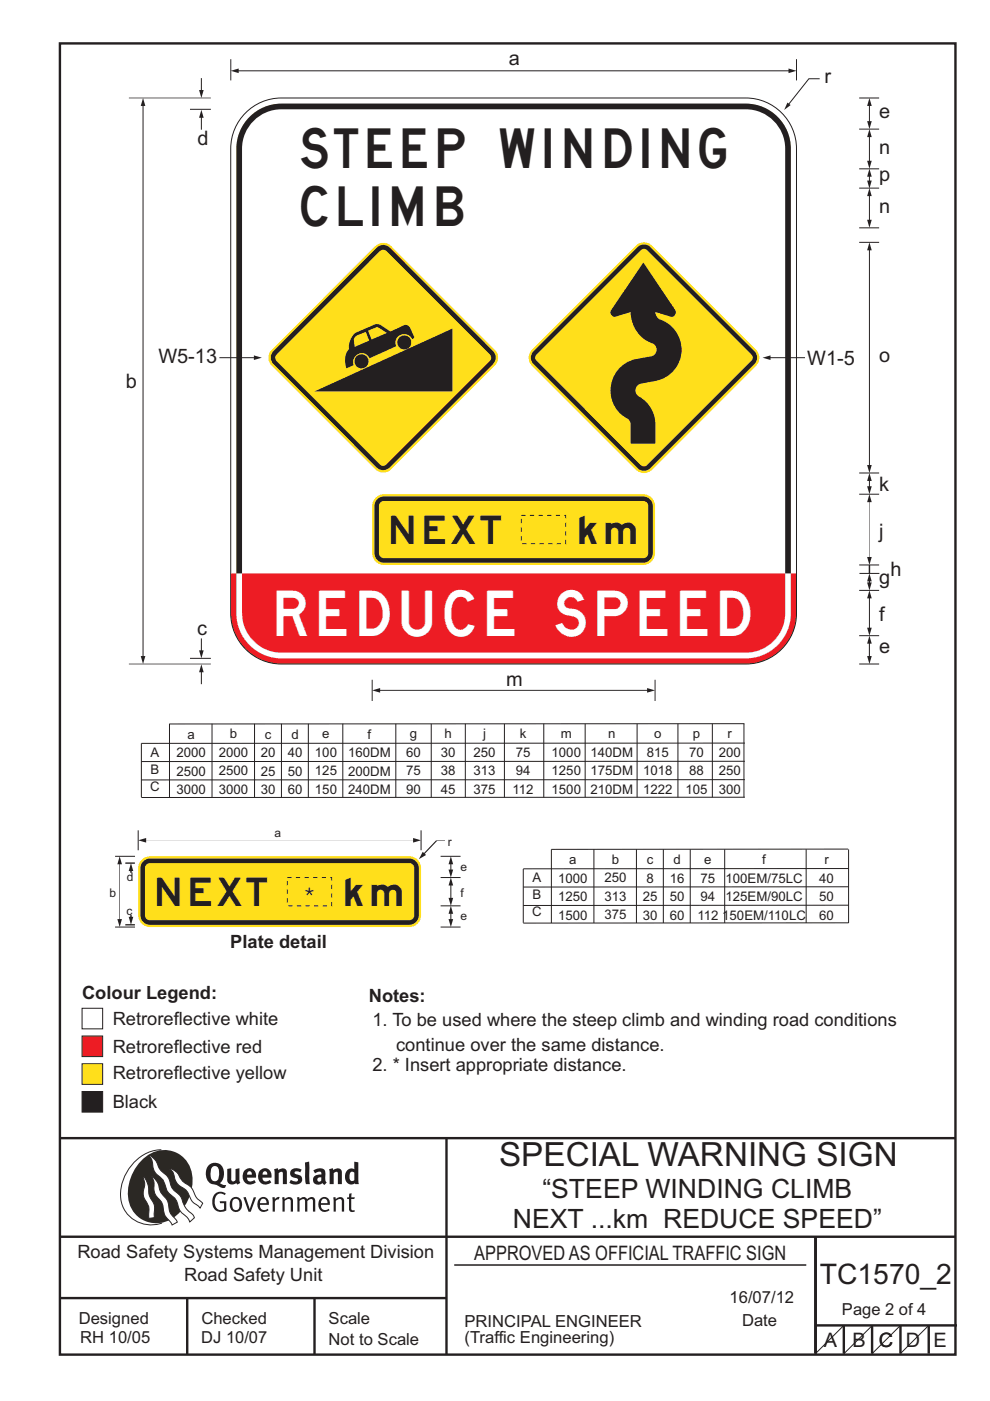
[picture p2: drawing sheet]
<svg xmlns="http://www.w3.org/2000/svg" width="210mm" height="297mm" viewBox="0 0 210 297" stroke-linecap="round" stroke-linejoin="round" font-family="sans-serif">
<g fill="none" stroke="#231f20" stroke-width=".51">
<path d="M12.7 9.2h190v278h-190zM12.7 241.3h189.9M94.7 241.4v45.8M12.7 262.2h190.1M12.7 275.2h82M39.7 275.2v12M66.7 275.2v12M173 262.2v24.8M173 281h30M179 281v6M185 281v6M191 281v6"/>
<path d="M197 281v6"/>
</g>
<path d="M96.4 268.2h74.6" fill="none" stroke="#231f20" stroke-width=".21"/>
<path d="M34.2 243.8a9.4 9.4 0 0 0-8.6 8.6 6.5 6.5 0 0 0 8.8 6.9" fill="none" stroke="#2b2824" stroke-width=".21"/>
<path d="M30.2 245.8a6.1 6.1 0 0 1 6.8-1.6 6.1 6.1 0 0 1 3.8 5.8 9.5 9.5 0 0 1-5.9 9.1 6 6 0 0 1-7.8-6.3 10.3 10.3 0 0 1 3.1-7z" fill-rule="evenodd" fill="#2b2824"/>
<g fill="#fff" stroke="#2b2824" stroke-width=".21">
<path d="M30.4 249.4a1.47 1.47 0 0 1 .8 1.2l.3 1.5a4.1 4.1 0 0 0 1.1 3l.2 1v2.1l-1.2 .1-.1-.9a3.9 3.9 0 0 0-.9-3.4 5.1 5.1 0 0 1 .1-2.8z" fill-rule="evenodd"/>
<path d="M36 247.7l.6 .3a4.2 4.2 0 0 1 1.9 2.2l1.1 .8a3.2 3.2 0 0 1 1.7 2.3l.6 .9 1.1 .9-.6 1-.4-.5a3.8 3.8 0 0 1-2-2.5 4.6 4.6 0 0 0-2-1.8 5.1 5.1 0 0 1-1.3-2.7z" fill-rule="evenodd"/>
<path d="M31.6 245a3.4 3.4 0 0 1 2.1 2.5l.7 1a3.3 3.3 0 0 1 1.7 2.5 5.2 5.2 0 0 0 2.1 2.5l.4 .7a5.2 5.2 0 0 0 2.3 3.3l.3 .7-.9 .9a3.2 3.2 0 0 0-1.6-1.9l-.7-.8a4.6 4.6 0 0 0-2.1-3.4 4 4 0 0 1-1.1-2.4 4 4 0 0 0-1.6-1.6 3.6 3.6 0 0 1-.9-2.7z" fill-rule="evenodd"/>
<path d="M32.2 249.5a1.2 1.2 0 0 1 1 .8l.4 .9a4.4 4.4 0 0 0 1.8 3.1l.3 .9a3.9 3.9 0 0 0 1.6 3.3l.3 .6-1.1 .6a3.5 3.5 0 0 0-1.3-1.7l-.3-.5a5.9 5.9 0 0 0-1-3.1 3.6 3.6 0 0 1-1.2-3.6z" fill-rule="evenodd"/>
</g>
<g fill="#231f20">
<path d="M45.6 253.1a1.74 1.74 0 0 1 2.3 0l-.2 .3a1.25 1.25 0 0 0-1.4-.2 1.25 1.25 0 0 0-.7 1.2 1.74 1.74 0 0 0 1.2 2.2l.7-.2v-1.3h-.8l-.1-.4h1.4v1.9a1.92 1.92 0 0 1-2.2 .1 1.92 1.92 0 0 1-.8-2.1l.3-1.1z" fill-rule="evenodd"/>
<path d="M49.4 254.5a.84 .84 0 0 1 1-.2 .84 .84 0 0 1 .4 1 .84 .84 0 0 1-.3 1.1 .84 .84 0 0 1-1-.1 2.32 2.32 0 0 1-.1-1.8zM49.1 254.2a1.93 1.93 0 0 0 .4 2.7 1.47 1.47 0 0 0 1.6-.5 1.47 1.47 0 0 0 .2-1.6 1.27 1.27 0 0 0-.9-1 1.27 1.27 0 0 0-1.3 .4z" fill-rule="evenodd"/>
<path d="M51.6 253.9l.5-.1 .9 2.6 .8-2.5h.5l-1.1 3h-.5z" fill-rule="evenodd"/>
<path d="M55.5 254.2a.72 .72 0 0 1 .8 .1 .72 .72 0 0 1 .2 .8h-1.4zM55.2 254a1.74 1.74 0 0 0 .6 3l1.1-.3 .1-.1-.2-.3a.96 .96 0 0 1-1.1 .2 .96 .96 0 0 1-.6-1h1.9a1.25 1.25 0 0 0-.4-1.4 1.25 1.25 0 0 0-1.4-.1z" fill-rule="evenodd"/>
<path d="M57.7 253.9l.5-.1 .1 .5 .5-.4 .5-.1-.2 .5a.67 .67 0 0 0-.8 .7v1.9h-.5z" fill-rule="evenodd"/>
<path d="M59.8 253.9l.5-.1 .1 .4a.93 .93 0 0 1 1-.4 .93 .93 0 0 1 .7 .8v2.3h-.4l-.1-2.5a.83 .83 0 0 0-1.2 .2v2.3h-.5z" fill-rule="evenodd"/>
<path d="M63 253.9l.4-.1 .2 .4a.87 .87 0 0 1 .8-.4 .87 .87 0 0 1 .7 .5l.1-.1a.89 .89 0 0 1 1-.4 .89 .89 0 0 1 .7 .8v2.3h-.5l-.1-2.6a.87 .87 0 0 0-1.1 .4v2.2h-.5l-.1-2.5a.8 .8 0 0 0-1.1 .2v2.3h-.4z" fill-rule="evenodd"/>
<path d="M68.4 254.2a.72 .72 0 0 1 .8 .1 .72 .72 0 0 1 .3 .8h-1.4zM68.1 254a1.74 1.74 0 0 0 .6 3l1.1-.3 .1-.1-.2-.3a.96 .96 0 0 1-1.1 .2 .96 .96 0 0 1-.5-1h1.9a1.25 1.25 0 0 0-.4-1.4 1.25 1.25 0 0 0-1.5-.1z" fill-rule="evenodd"/>
<path d="M70.6 253.9l.5-.1 .2 .4a.93 .93 0 0 1 1-.4 .93 .93 0 0 1 .7 .8v2.3h-.5l-.1-2.5a.83 .83 0 0 0-1.2 .2v2.3h-.4z" fill-rule="evenodd"/>
<path d="M74.1 253.1l.5-.1-.1 .9h.8l-.2 .3h-.6v2.2l.2 .2h.5v.3a.76 .76 0 0 1-1.2-.6v-2.1h-.4v-.3h.4z" fill-rule="evenodd"/>
<path d="M45.1 247.4l.4-.2a.95 .95 0 0 1 1 1.3v.4a1.13 1.13 0 0 1-1 1.5 1.39 1.39 0 0 1-.8-1.8l.1-.9zM44.4 246.9a2.61 2.61 0 0 0 .6 4.1l1 .3a1.66 1.66 0 0 0 1.7 .5l.3-.6h-.7l-.7-.3a2.7 2.7 0 0 0-.1-4.2 1.97 1.97 0 0 0-2.1 .2z" fill-rule="evenodd"/>
<path d="M48.2 247.8l.9-.1v2.5l.4 .3 .5-.3v-2.3l.8-.2v2.5l.2 .6-.6 .3-.3-.3a1.12 1.12 0 0 1-1.2 .2 1.12 1.12 0 0 1-.7-1z" fill-rule="evenodd"/>
<path d="M52.7 248.4h.5l.2 .7h-1zM51.8 248.3a1.74 1.74 0 0 0 .1 2.4 1.74 1.74 0 0 0 2.4 0l-.4-.5a.85 .85 0 0 1-.9 .3 .85 .85 0 0 1-.6-.8h1.9a1.47 1.47 0 0 0-.7-1.8 1.47 1.47 0 0 0-1.8 .4z" fill-rule="evenodd"/>
<path d="M55.9 248.4h.5l.3 .7h-1zM55.1 248.3a1.74 1.74 0 0 0 .1 2.4 1.74 1.74 0 0 0 2.3 0l-.3-.5a.85 .85 0 0 1-.9 .3 .85 .85 0 0 1-.6-.8h1.9a1.47 1.47 0 0 0-.7-1.8 1.47 1.47 0 0 0-1.8 .4z" fill-rule="evenodd"/>
<path d="M58.1 247.9l.8-.2 .2 .4a.99 .99 0 0 1 1.1-.4 .99 .99 0 0 1 .6 1v2.4h-.8v-2.5a.56 .56 0 0 0-.9 .1v2.4h-.9z" fill-rule="evenodd"/>
<path d="M61.7 248.1a1.97 1.97 0 0 1 2.3-.1l-.4 .5a.7 .7 0 0 0-1.1 .2l.4 .3a1.06 1.06 0 0 1 1.2 .9 1.06 1.06 0 0 1-.9 1.2 2.32 2.32 0 0 1-1.8-.3l.3-.6h.1a.86 .86 0 0 0 1.4 0 .85 .85 0 0 0-.9-.5 .94 .94 0 0 1-.6-1.6z" fill-rule="evenodd"/>
<path d="M67.4 249.8l.7-.2v.7l-.6 .2-.2-.4zM66.5 248.2l.4 .5a1.1 1.1 0 0 1 1.2-.2l.1 .5a1.27 1.27 0 0 0-1.4 .3 1.27 1.27 0 0 0-.3 1.3 1.24 1.24 0 0 0 1.9 .2l.4 .4 .5-.5a1.3 1.3 0 0 1-.3-1.4 1.22 1.22 0 0 0-.4-1.4 2.31 2.31 0 0 0-2.1 .3z" fill-rule="evenodd"/>
<path d="M69.8 247.9l.8-.2 .1 .4a.99 .99 0 0 1 1.1-.4 .99 .99 0 0 1 .7 1v2.4h-.8l-.1-2.5a.56 .56 0 0 0-.8 .1v2.4h-.9z" fill-rule="evenodd"/>
<path d="M74.4 248.5l.3-.1 .5 .2v1.6l-.7 .2a1.49 1.49 0 0 1-.1-1.9zM75.1 246.3l.1 1.6a1.43 1.43 0 0 0-1.5 .2 1.43 1.43 0 0 0-.5 1.5 1.33 1.33 0 0 0 .6 1.3 1.33 1.33 0 0 0 1.5 0v.2h.8l-.1-4.7z" fill-rule="evenodd"/>
<path d="M64.7 246.5l.9-.2 .1 4.8-.8-.1-.2-1.1z" fill-rule="evenodd"/>
</g>
<g fill="none" stroke="#231f20" stroke-width=".21">
<path d="M30 157.6v11.4M35.9 153.5v15.6M45 153.5v15.6M54 153.5v15.6M59.7 153.5v15.6M65.4 153.5v15.6M72.7 153.5v15.6M84 153.5v15.6M91.5 153.5v15.6M98.7 153.5v15.6M107 153.5v15.6M115.3 153.5v15.6"/>
<path d="M124.1 153.5v15.6M135.1 153.5v15.6M143.8 153.5v15.6M151.1 153.5v15.6M157.8 153.5v15.6M157.9 153.4l-122 .1M158 157.5l-128 .1M158 161.4l-128 .1M158 165.3l-128 .1M158 169l-128 .1M111 184.2v11.5M126 180.1v15.6"/>
<path d="M135 180.1v15.6M140.7 180.1v15.6M146.4 180.1v15.6M153.7 180.1v15.6M171 180.1v15.6M179.9 180l-63 .1v15.6M180 184.1l-69 .1M180 188l-69 .1M180 191.9l-69 .1M180 195.7h-69M180 180.1v15.6M179 281l-6 6"/>
<path d="M185 281.1l-6 5.9"/>
</g>
<path d="M17.4 213.8h4.4v4.3h-4.4z" fill-rule="evenodd" fill="#fff" stroke="#231f20" stroke-width=".21"/>
<path d="M17.4 219.7h4.4v4.3h-4.4z" fill-rule="evenodd" fill="#ed1c24" stroke="#231f20" stroke-width=".21"/>
<path d="M17.4 225.5h4.4v4.4h-4.4z" fill-rule="evenodd" fill="#ffdf1b" stroke="#231f20" stroke-width=".21"/>
<path d="M17.4 231.4h4.4v4.4h-4.4z" fill-rule="evenodd" fill="#231f20" stroke="#231f20" stroke-width=".21"/>
<path d="M29.9 182.5a2.49 2.49 0 0 1 1.9-.9h55a2.5 2.5 0 0 1 2.5 2.5v10a2.5 2.5 0 0 1-2.5 2.5h-55a2.5 2.5 0 0 1-2.5-2.5v-10l.1-.6z" fill-rule="evenodd" fill="#ffdf1b"/>
<path d="M30.4 182.6l.9-.5 .5-.1h55a2.02 2.02 0 0 1 2 2.1v10a2.02 2.02 0 0 1-2 2h-55a2.02 2.02 0 0 1-2-2v-10l.1-.6z" fill-rule="evenodd" fill="#231f20"/>
<path d="M31 183.4l.8-.4h55a1.06 1.06 0 0 1 1.1 1.1v10a1.06 1.06 0 0 1-1.1 1h-55a1.06 1.06 0 0 1-1.1-1v-10z" fill-rule="evenodd" fill="#ffdf1b"/>
<path d="M60.9 186.1h9.5v6h-9.5z" fill="none" stroke="#231f20" stroke-width=".21" stroke-dasharray=".9 .9" stroke-linecap="butt"/>
<path d="M95.6 187.6v2.9" fill="none" stroke="#231f20" stroke-width=".21"/>
<g fill="#231f20">
<path d="M95.6 186.1l.5 1.6h-1z"/>
<path d="M95.1 190.4h1l-.5 1.7z"/>
</g>
<path d="M95.6 193.6v1.4" fill="none" stroke="#231f20" stroke-width=".21"/>
<g fill="#231f20">
<path d="M95.6 192.1l.5 1.6h-1z"/>
<path d="M95.1 194.9h1l-.5 1.7z"/>
</g>
<path d="M95.6 183.1v1.4" fill="none" stroke="#231f20" stroke-width=".21"/>
<g fill="#231f20">
<path d="M95.6 181.6l.5 1.6h-1z"/>
<path d="M95.1 184.4h1l-.5 1.7z"/>
</g>
<path d="M30.9 178.2h56.9" fill="none" stroke="#231f20" stroke-width=".21"/>
<g fill="#231f20">
<path d="M87.6 177.7l1.7 .5-1.7 .4z"/>
<path d="M29.3 178.2l1.7-.5v.9z"/>
</g>
<path d="M29.3 176v4.3M89.3 176v4.3M25.4 183.1v11.9M93.5 196.6h4.2M93.5 192.1h4.2M93.5 181.6h4.2M93.5 186.1h4.2" fill="none" stroke="#231f20" stroke-width=".21"/>
<g fill="#231f20">
<path d="M25.4 181.6l.5 1.6h-1z"/>
<path d="M24.9 194.9h1l-.5 1.7z"/>
</g>
<path d="M27.8 184.5v.5" fill="none" stroke="#231f20" stroke-width=".21"/>
<path d="M27.8 183l.5 1.7h-1z" fill="#231f20"/>
<path d="M94.4 178.3h-1.8l-2.7 2.7" fill="none" stroke="#231f20" stroke-width=".21"/>
<path d="M89.7 180.6l.7 .7-1.6 .9z" fill="#231f20"/>
<path d="M24.4 196.6h4.2M24.4 181.6h4.2M26.6 183h2M26.6 196.1h2M27.8 194v.5" fill="none" stroke="#231f20" stroke-width=".21"/>
<path d="M27.3 194.4h1l-.5 1.7z" fill="#231f20"/>
<path d="M191 281l-6 6" fill="none" stroke="#231f20" stroke-width=".21"/>
<path d="M52.6 25.2a9.5 9.5 0 0 1 7.1-3.2h98.5a9.6 9.6 0 0 1 9.5 9.5v98.6a9.6 9.6 0 0 1-9.5 9.5h-98.5a9.6 9.6 0 0 1-9.6-9.5v-98.6a9.5 9.5 0 0 1 2.5-6.3z" fill-rule="evenodd" fill="#f69679"/>
<path d="M52.6 25.2a9.5 9.5 0 0 1 7.1-3.2h98.5a9.6 9.6 0 0 1 9.5 9.5v98.6a9.6 9.6 0 0 1-9.5 9.5h-98.5a9.6 9.6 0 0 1-9.6-9.5v-98.6a9.5 9.5 0 0 1 2.5-6.3z" fill-rule="evenodd" fill="#231f20"/>
<path d="M53.8 25.6a8.3 8.3 0 0 1 5.9-2.4h98.5a8.4 8.4 0 0 1 8.3 8.3v98.6a8.4 8.4 0 0 1-8.3 8.3h-98.5a8.4 8.4 0 0 1-8.4-8.3v-98.6a8.3 8.3 0 0 1 2.5-5.9z" fill-rule="evenodd" fill="#fff"/>
<path d="M50.5 15h116.9" fill="none" stroke="#231f20" stroke-width=".21"/>
<g fill="#231f20">
<path d="M48.9 15l1.7-.5v1z"/>
<path d="M167.2 14.5l1.7 .5-1.7 .5z"/>
</g>
<path d="M173.9 16.7h-2.3l-4.3 5.4" fill="none" stroke="#231f20" stroke-width=".21"/>
<path d="M167 21.7l.7 .6-1.4 1z" fill="#231f20"/>
<path d="M168.9 12.5v4.5" fill="none" stroke="#231f20" stroke-width=".21"/>
<path d="M79.9 105.3l1-.5h.5h55a2.5 2.5 0 0 1 2.5 2.5v10a2.5 2.5 0 0 1-2.5 2.5h-55a2.5 2.5 0 0 1-2.5-2.5v-10a2.49 2.49 0 0 1 1-2z" fill-rule="evenodd" fill="#ffdf1b"/>
<path d="M80 105.9l.9-.6h.5h55a2.02 2.02 0 0 1 2.1 2v10a2.02 2.02 0 0 1-2.1 2h-55a2.02 2.02 0 0 1-2-2v-10l.1-.6z" fill-rule="evenodd" fill="#231f20"/>
<path d="M80.8 106.4l.6-.2h55a1.06 1.06 0 0 1 1.1 1.1v10a1.06 1.06 0 0 1-1.1 1h-55a1.06 1.06 0 0 1-1-1v-10z" fill-rule="evenodd" fill="#ffdf1b"/>
<path d="M110.6 109.3h9.4v6h-9.4z" fill="none" stroke="#231f20" stroke-width=".21" stroke-dasharray=".9 .9" stroke-linecap="butt"/>
<path d="M49 12.5v4.5" fill="none" stroke="#231f20" stroke-width=".21"/>
<path d="M134.9 52.1a2.42 2.42 0 0 1 3.4 0l22 22a2.42 2.42 0 0 1 0 3.4l-22 22.1a2.42 2.42 0 0 1-3.4 0l-22.1-22.1a2.42 2.42 0 0 1 0-3.4z" fill-rule="evenodd" fill="#ffdf1b"/>
<path d="M113.1 74.5l22.2-22.1a1.87 1.87 0 0 1 2.6 0l22.1 22.1a1.88 1.88 0 0 1 0 2.6l-22.1 22.2a1.87 1.87 0 0 1-2.6 0l-22.2-22.2a1.87 1.87 0 0 1 0-2.6z" fill-rule="evenodd" fill="#231f20"/>
<path d="M113.8 75.2l22.2-22.2a.9 .9 0 0 1 1.2 0l22.2 22.2a.9 .9 0 0 1 0 1.3l-22.2 22.1a.9 .9 0 0 1-1.2 0l-22.2-22.1a.9 .9 0 0 1 0-1.3z" fill-rule="evenodd" fill="#ffdf1b"/>
<path d="M136.5 55.7l6.7 10.1a.97 .97 0 0 1-.8 1.4l-3.4-1 .2 .7a1.85 1.85 0 0 0 1.5 1.1 6.7 6.7 0 0 1 3.8 6.9 6.7 6.7 0 0 1-5.3 5.8l-3.1 .6a1.47 1.47 0 0 0-1.3 1.2 1.47 1.47 0 0 0 .8 1.6 6.7 6.7 0 0 1 3.4 5.9v4.1h-5.2l-.1-4.5a1.68 1.68 0 0 0-1.2-1.2 6.8 6.8 0 0 1-2.9-6.8 6.8 6.8 0 0 1 5.1-5.4l3.2-.6a1.45 1.45 0 0 0 1.4-1.3 1.45 1.45 0 0 0-1.1-1.5 7 7 0 0 1-4.4-6.6l-3.4 1a.94 .94 0 0 1-.7-1.5z" fill-rule="evenodd" fill="#231f20"/>
<path d="M46.5 75.8h7.5" fill="none" stroke="#231f20" stroke-width=".21"/>
<path d="M53.9 75.4l1.6 .4-1.6 .5z" fill="#231f20"/>
<path d="M163.3 75.8h7.4" fill="none" stroke="#231f20" stroke-width=".21"/>
<path d="M161.7 75.8l1.7-.4v.9z" fill="#231f20"/>
<g fill="#ed1c24">
<path d="M51.3 121.6h115.2v8.5a8.4 8.4 0 0 1-8.3 8.3h-98.5a8.4 8.4 0 0 1-8.4-8.3z" fill-rule="evenodd"/>
<path d="M48.9 121.6h1.2v8.5a9.6 9.6 0 0 0 9.6 9.5h98.5a9.6 9.6 0 0 0 9.5-9.5v-8.5h1.2v8.5a10.8 10.8 0 0 1-10.7 10.7h-98.5a10.8 10.8 0 0 1-10.8-10.7z" fill-rule="evenodd"/>
</g>
<path d="M50.1 121.6h1.2v8.5a8.4 8.4 0 0 0 8.4 8.3h98.5a8.4 8.4 0 0 0 8.3-8.3v-8.5h1.2v8.5a9.6 9.6 0 0 1-9.5 9.5h-98.5a9.6 9.6 0 0 1-9.6-9.5z" fill-rule="evenodd" fill="#fff"/>
<path d="M27.3 20.8h17.4M30.3 22.3v116.9M40.3 23.2h4.4M40.3 139.6h4.4M27.3 140.8h17.4M78.9 144.1v4.5M138.9 144.1v4.5M182.2 140.8h4.3" fill="none" stroke="#231f20" stroke-width=".21"/>
<g fill="#231f20">
<path d="M30.3 20.8l.5 1.7h-.9z"/>
<path d="M29.9 139.1h.9l-.5 1.7z"/>
</g>
<path d="M42.7 24.8v2.7" fill="none" stroke="#231f20" stroke-width=".21"/>
<path d="M42.7 23.3l.5 1.7h-1z" fill="#231f20"/>
<path d="M42.7 16.6v2.6" fill="none" stroke="#231f20" stroke-width=".21"/>
<path d="M42.2 19.1h1l-.5 1.7z" fill="#231f20"/>
<path d="M42.7 135.4v2.6" fill="none" stroke="#231f20" stroke-width=".21"/>
<path d="M42.2 137.9h1l-.5 1.7z" fill="#231f20"/>
<path d="M42.7 142.4v2.7" fill="none" stroke="#231f20" stroke-width=".21"/>
<path d="M42.7 140.8l.5 1.7h-1z" fill="#231f20"/>
<path d="M80.5 146.4h56.9" fill="none" stroke="#231f20" stroke-width=".21"/>
<g fill="#231f20">
<path d="M78.9 146.4l1.7-.5v1z"/>
<path d="M137.2 145.9l1.7 .5-1.7 .5z"/>
</g>
<path d="M184.4 136.3v2.9" fill="none" stroke="#231f20" stroke-width=".21"/>
<g fill="#231f20">
<path d="M184.4 134.8l.5 1.7h-1z"/>
<path d="M183.9 139.1h1l-.5 1.7z"/>
</g>
<path d="M184.4 126.7v6.5" fill="none" stroke="#231f20" stroke-width=".21"/>
<g fill="#231f20">
<path d="M184.4 125.2l.5 1.7h-1z"/>
<path d="M183.9 133.1h1l-.5 1.7z"/>
</g>
<path d="M184.4 123.1v.5" fill="none" stroke="#231f20" stroke-width=".21"/>
<g fill="#231f20">
<path d="M184.4 121.6l.5 1.7h-1z"/>
<path d="M183.9 123.5h1l-.5 1.7z"/>
</g>
<path d="M184.4 22.3v3.5" fill="none" stroke="#231f20" stroke-width=".21"/>
<g fill="#231f20">
<path d="M184.4 20.8l.5 1.7h-1z"/>
<path d="M183.9 25.7h1l-.5 1.7z"/>
</g>
<path d="M184.4 101.8v1.4" fill="none" stroke="#231f20" stroke-width=".21"/>
<g fill="#231f20">
<path d="M184.4 100.3l.5 1.7h-1z"/>
<path d="M183.9 103.1h1l-.5 1.7z"/>
</g>
<path d="M184.4 106.3v11.9" fill="none" stroke="#231f20" stroke-width=".21"/>
<g fill="#231f20">
<path d="M184.4 104.8l.5 1.7h-1z"/>
<path d="M183.9 118.1h1l-.5 1.7z"/>
</g>
<path d="M184.4 28.9v5.3" fill="none" stroke="#231f20" stroke-width=".21"/>
<g fill="#231f20">
<path d="M184.4 27.4l.5 1.7h-1z"/>
<path d="M183.9 34.1h1l-.5 1.7z"/>
</g>
<path d="M184.4 52.9v45.8" fill="none" stroke="#231f20" stroke-width=".21"/>
<g fill="#231f20">
<path d="M184.4 51.4l.5 1.7h-1z"/>
<path d="M183.9 98.6h1l-.5 1.7z"/>
</g>
<path d="M184.4 41.4v5.3" fill="none" stroke="#231f20" stroke-width=".21"/>
<g fill="#231f20">
<path d="M184.4 39.9l.5 1.7h-1z"/>
<path d="M183.9 46.6h1l-.5 1.7z"/>
</g>
<path d="M184.4 37.3v1.1" fill="none" stroke="#231f20" stroke-width=".21"/>
<g fill="#231f20">
<path d="M184.4 35.8l.5 1.7h-1z"/>
<path d="M183.9 38.3h1l-.5 1.7z"/>
</g>
<g fill="none" stroke="#231f20" stroke-width=".21">
<path d="M51.7 24.4a10.7 10.7 0 0 1 8-3.6h98.5a10.8 10.8 0 0 1 10.7 10.7v98.6a10.8 10.8 0 0 1-10.7 10.7h-98.5a10.8 10.8 0 0 1-10.8-10.7v-98.6a10.7 10.7 0 0 1 2.8-7.1zM182.2 20.8h4.3M182.2 27.4h4.3M182.2 35.8h4.3M182.2 39.9h4.3M182.2 51.4h4.3M182.2 48.3h4.3M182.2 119.8h4.3M182.2 100.3h4.3M182.2 104.8h4.3M184.4 119.8v1.8M182.2 134.8h4.3"/>
<path d="M182.2 125.2h4.3M182.3 121.6h4.2"/>
</g>
<path d="M79.6 52.2a2.41 2.41 0 0 1 3.4 0l21.9 21.9a2.4 2.4 0 0 1 0 3.4l-21.9 22a2.41 2.41 0 0 1-3.4 0l-22-22a2.4 2.4 0 0 1 0-3.4z" fill-rule="evenodd" fill="#ffdf1b"/>
<path d="M79.9 52.5a1.94 1.94 0 0 1 2.7 0l22 22a1.9 1.9 0 0 1 0 2.7l-22 21.9a1.96 1.96 0 0 1-2.7 0l-21.9-21.9a1.91 1.91 0 0 1 0-2.7z" fill-rule="evenodd" fill="#231f20"/>
<path d="M58.7 75.1l21.9-21.9a.98 .98 0 0 1 1.3 0l22 21.9a.99 .99 0 0 1 0 1.5l-22 21.9-.5 .3-.8-.3-21.9-21.9a.99 .99 0 0 1 0-1.5z" fill-rule="evenodd" fill="#ffdf1b"/>
<path d="M66.7 83h29.2v-13.3zM78.1 70.1l1.9-.8 2.1 1.3-3.3 1.4zM75.4 71.4l-.3 .5 .1 1.7 3.1-1.4-.7-1.8zM75.3 70.6l4.6-1.9 .8 .2 2.1 1.4 3-1.4a1.04 1.04 0 0 1 1.2 .7l.9 1.9-.5 .4a1.84 1.84 0 0 0-2.4-.9 1.84 1.84 0 0 0-1 2.4l-5.6 2.6a1.84 1.84 0 0 0-2.4-1 1.84 1.84 0 0 0-1 2.4l-1.6 .7-.1-.6a3.9 3.9 0 0 1 .7-3.5 4.1 4.1 0 0 1 1.3-3.4zM84.3 72.6a1.5 1.5 0 0 0 3 0 1.5 1.5 0 0 0-3 0zM75.2 76.6a1.5 1.5 0 0 0 3 0 1.5 1.5 0 0 0-3 0z" fill-rule="evenodd" fill="#231f20"/>
<path d="M197 281l-6 6" fill="none" stroke="#231f20" stroke-width=".21"/>
<text font-size="9.6" fill="#fff" x="58.7" y="134.8">REDUCE SPEED</text>
<g font-size="8.4" fill="#231f20">
<text x="63.9" y="35.6">STEEP WINDING</text>
<text x="63.9" y="48">CLIMB</text>
</g>
<text font-size="7.1" fill="#231f20" x="105.9" y="247.3">SPECIAL WARNING SIGN</text>
<g font-size="6" fill="#231f20">
<text x="83" y="115.3">NEXT</text>
<text x="33.4" y="192.1">NEXT</text>
<text x="173.9" y="272.2">TC1570_2</text>
</g>
<g font-size="5.6" fill="#231f20">
<text x="115" y="254.1">“STEEP WINDING CLIMB</text>
<text x="108.8" y="260.4">NEXT ...km REDUCE SPEED”</text>
</g>
<text font-size="4.6" fill="#231f20" x="64.5" y="191.4">*</text>
<g font-size="4.5" fill="#231f20">
<text x="122.9" y="115.3">km</text>
<text x="73.3" y="192.1">km</text>
</g>
<g font-size="4.2" fill="#231f20">
<text x="107.9" y="13.8">a</text>
<text x="174.9" y="17.6">r</text>
<text x="186.5" y="25">e</text>
<text x="41.9" y="30.7">d</text>
<text x="186.5" y="32.6">n</text>
<text x="186.5" y="38.4">p</text>
<text x="186.5" y="45.1">n</text>
<text x="33.6" y="77.1">W5-13</text>
<text x="171.2" y="77.4">W1-5</text>
<text x="186.5" y="76.8">o</text>
<text x="26.7" y="82.3">b</text>
<text x="186.5" y="104.1">k</text>
<text x="186.5" y="114.1">j</text>
<text x="186.5" y="123.9">g</text>
<text x="188.9" y="122.2">h</text>
<text x="186.5" y="131.6">f</text>
<text x="41.8" y="134.7">c</text>
<text x="186.5" y="138.4">e</text>
<text x="107.3" y="145.5">m</text>
<text x="100.6" y="267.2">APPROVED AS OFFICIAL TRAFFIC SIGN</text>
<text x="174.7" y="285.6">A</text>
<text x="180.8" y="285.6">B</text>
<text x="186.4" y="285.6">C</text>
<text x="186.4" y="285.6">C D</text>
<text x="198" y="285.6">E</text>
</g>
<g font-size="3.9" fill="#231f20">
<text x="48.8" y="201">Plate detail</text>
<text x="17.4" y="211.8">Colour Legend:</text>
<text x="78.2" y="212.5">Notes:</text>
<text x="23.9" y="217.2">Retroreflective white</text>
<text x="79" y="217.5">1. To be used where the steep climb and winding road conditions</text>
<text x="23.9" y="223.3">Retroreflective red</text>
<text x="79" y="227.1">2. * Insert appropriate distance.</text>
<text x="84" y="222.7">continue over the same distance.</text>
<text x="23.9" y="228.7">Retroreflective yellow</text>
<text x="23.9" y="235">Black</text>
<text x="16.4" y="266.8">Road Safety Systems Management Division</text>
<text x="39.1" y="271.6">Road Safety Unit</text>
</g>
<g font-size="3.5" fill="#231f20">
<text x="16.7" y="280.7">Designed</text>
<text x="42.7" y="280.7">Checked</text>
<text x="69.7" y="280.7">Scale</text>
<text x="98.5" y="281.4">PRINCIPAL ENGINEER</text>
<text x="154.7" y="276.2">16/07/12</text>
<text x="157.4" y="281.2">Date</text>
<text x="178.6" y="278.9">Page 2 of 4</text>
<text x="17" y="284.8">RH 10/05</text>
<text x="42.7" y="284.8">DJ 10/07</text>
<text x="69.7" y="285.2">Not to Scale</text>
<text x="98.5" y="284.8">(Traffic Engineering)</text>
</g>
<g font-size="2.8" fill="#231f20">
<text x="31.9" y="160.4">A</text>
<text x="37.4" y="160.5">2000</text>
<text x="39.7" y="156.6">a</text>
<text x="46.4" y="160.5">2000</text>
<text x="48.8" y="156.5">b</text>
<text x="55.3" y="160.5">20</text>
<text x="56.2" y="156.6">c</text>
<text x="61.1" y="160.5">40</text>
<text x="61.8" y="156.6">d</text>
<text x="66.8" y="160.5">100</text>
<text x="68.4" y="156.6">e</text>
<text x="73.8" y="160.5">160DM</text>
<text x="78" y="156.6">f</text>
<text x="86.2" y="160.5">60</text>
<text x="86.9" y="156.6">g</text>
<text x="93.5" y="160.5">30</text>
<text x="94.3" y="156.6">h</text>
<text x="100.4" y="160.5">250</text>
<text x="102.5" y="156.6">j</text>
<text x="109.4" y="160.5">75</text>
<text x="110.3" y="156.6">k</text>
<text x="117" y="160.5">1000</text>
<text x="118.9" y="156.6">m</text>
<text x="125.3" y="160.5">140DM</text>
<text x="129" y="156.6">n</text>
<text x="137.2" y="160.5">815</text>
<text x="138.8" y="156.6">o</text>
<text x="146.1" y="160.5">70</text>
<text x="146.9" y="156.6">p</text>
<text x="152.4" y="160.5">200</text>
<text x="154.3" y="156.6">r</text>
<text x="31.9" y="167.6">C</text>
<text x="31.9" y="164">B</text>
<text x="37.4" y="164.4">2500</text>
<text x="46.4" y="164.4">2500</text>
<text x="55.3" y="164.4">25</text>
<text x="61.1" y="164.4">50</text>
<text x="66.8" y="164.4">125</text>
<text x="73.8" y="164.4">200DM</text>
<text x="86.2" y="164.4">75</text>
<text x="93.5" y="164.4">38</text>
<text x="100.4" y="164.4">313</text>
<text x="109.4" y="164.4">94</text>
<text x="117" y="164.4">1250</text>
<text x="125.3" y="164.4">175DM</text>
<text x="136.4" y="164.4">1018</text>
<text x="146.1" y="164.4">88</text>
<text x="152.4" y="164.4">250</text>
<text x="37.4" y="168.4">3000</text>
<text x="46.4" y="168.3">3000</text>
<text x="55.3" y="168.4">30</text>
<text x="61.1" y="168.4">60</text>
<text x="66.8" y="168.3">150</text>
<text x="73.8" y="168.4">240DM</text>
<text x="86.2" y="168.3">90</text>
<text x="93.5" y="168.3">45</text>
<text x="100.4" y="168.3">375</text>
<text x="108.7" y="168.3">112</text>
<text x="117" y="168.3">1500</text>
<text x="125.3" y="168.3">210DM</text>
<text x="136.4" y="168.3">1222</text>
<text x="145.4" y="168.3">105</text>
<text x="152.4" y="168.3">300</text>
<text x="120.7" y="183.2">a</text>
<text x="129.8" y="183.2">b</text>
<text x="137.2" y="183.2">c</text>
<text x="142.8" y="183.2">d</text>
<text x="149.4" y="183.2">e</text>
<text x="161.7" y="183.2">f</text>
<text x="174.9" y="183.2">r</text>
<text x="112.9" y="187">A</text>
<text x="112.9" y="190.6">B</text>
<text x="118.4" y="187.1">1000</text>
<text x="118.4" y="191.1">1250</text>
<text x="128.2" y="187.1">250</text>
<text x="128.2" y="191">313</text>
<text x="136.3" y="191.1">25</text>
<text x="137.1" y="187.1">8</text>
<text x="142.1" y="187.1">16</text>
<text x="142.1" y="191.1">50</text>
<text x="148.6" y="187.1">75</text>
<text x="148.6" y="191">94</text>
<text x="153.9" y="187.1">100EM/75LC</text>
<text x="153.9" y="191">125EM/90LC</text>
<text x="173.8" y="187.1">40</text>
<text x="173.8" y="191">50</text>
<text x="112.9" y="194.3">C</text>
<text x="118.4" y="195">1500</text>
<text x="128.2" y="194.9">375</text>
<text x="136.3" y="195">30</text>
<text x="142.1" y="195">60</text>
<text x="147.9" y="195">112</text>
<text x="153.2" y="195">150EM/110LC</text>
<text x="173.8" y="195">60</text>
</g>
<g font-size="2.5" fill="#231f20">
<text x="58.2" y="177.4">a</text>
<text x="95" y="179.4">r</text>
<text x="97.7" y="184.6">e</text>
<text x="23.3" y="190.1">b</text>
<text x="26.9" y="186.8">d</text>
<text x="97.7" y="190.1">f</text>
<text x="26.9" y="193.9">c</text>
<text x="97.7" y="195.1">e</text>
</g>
</svg>
